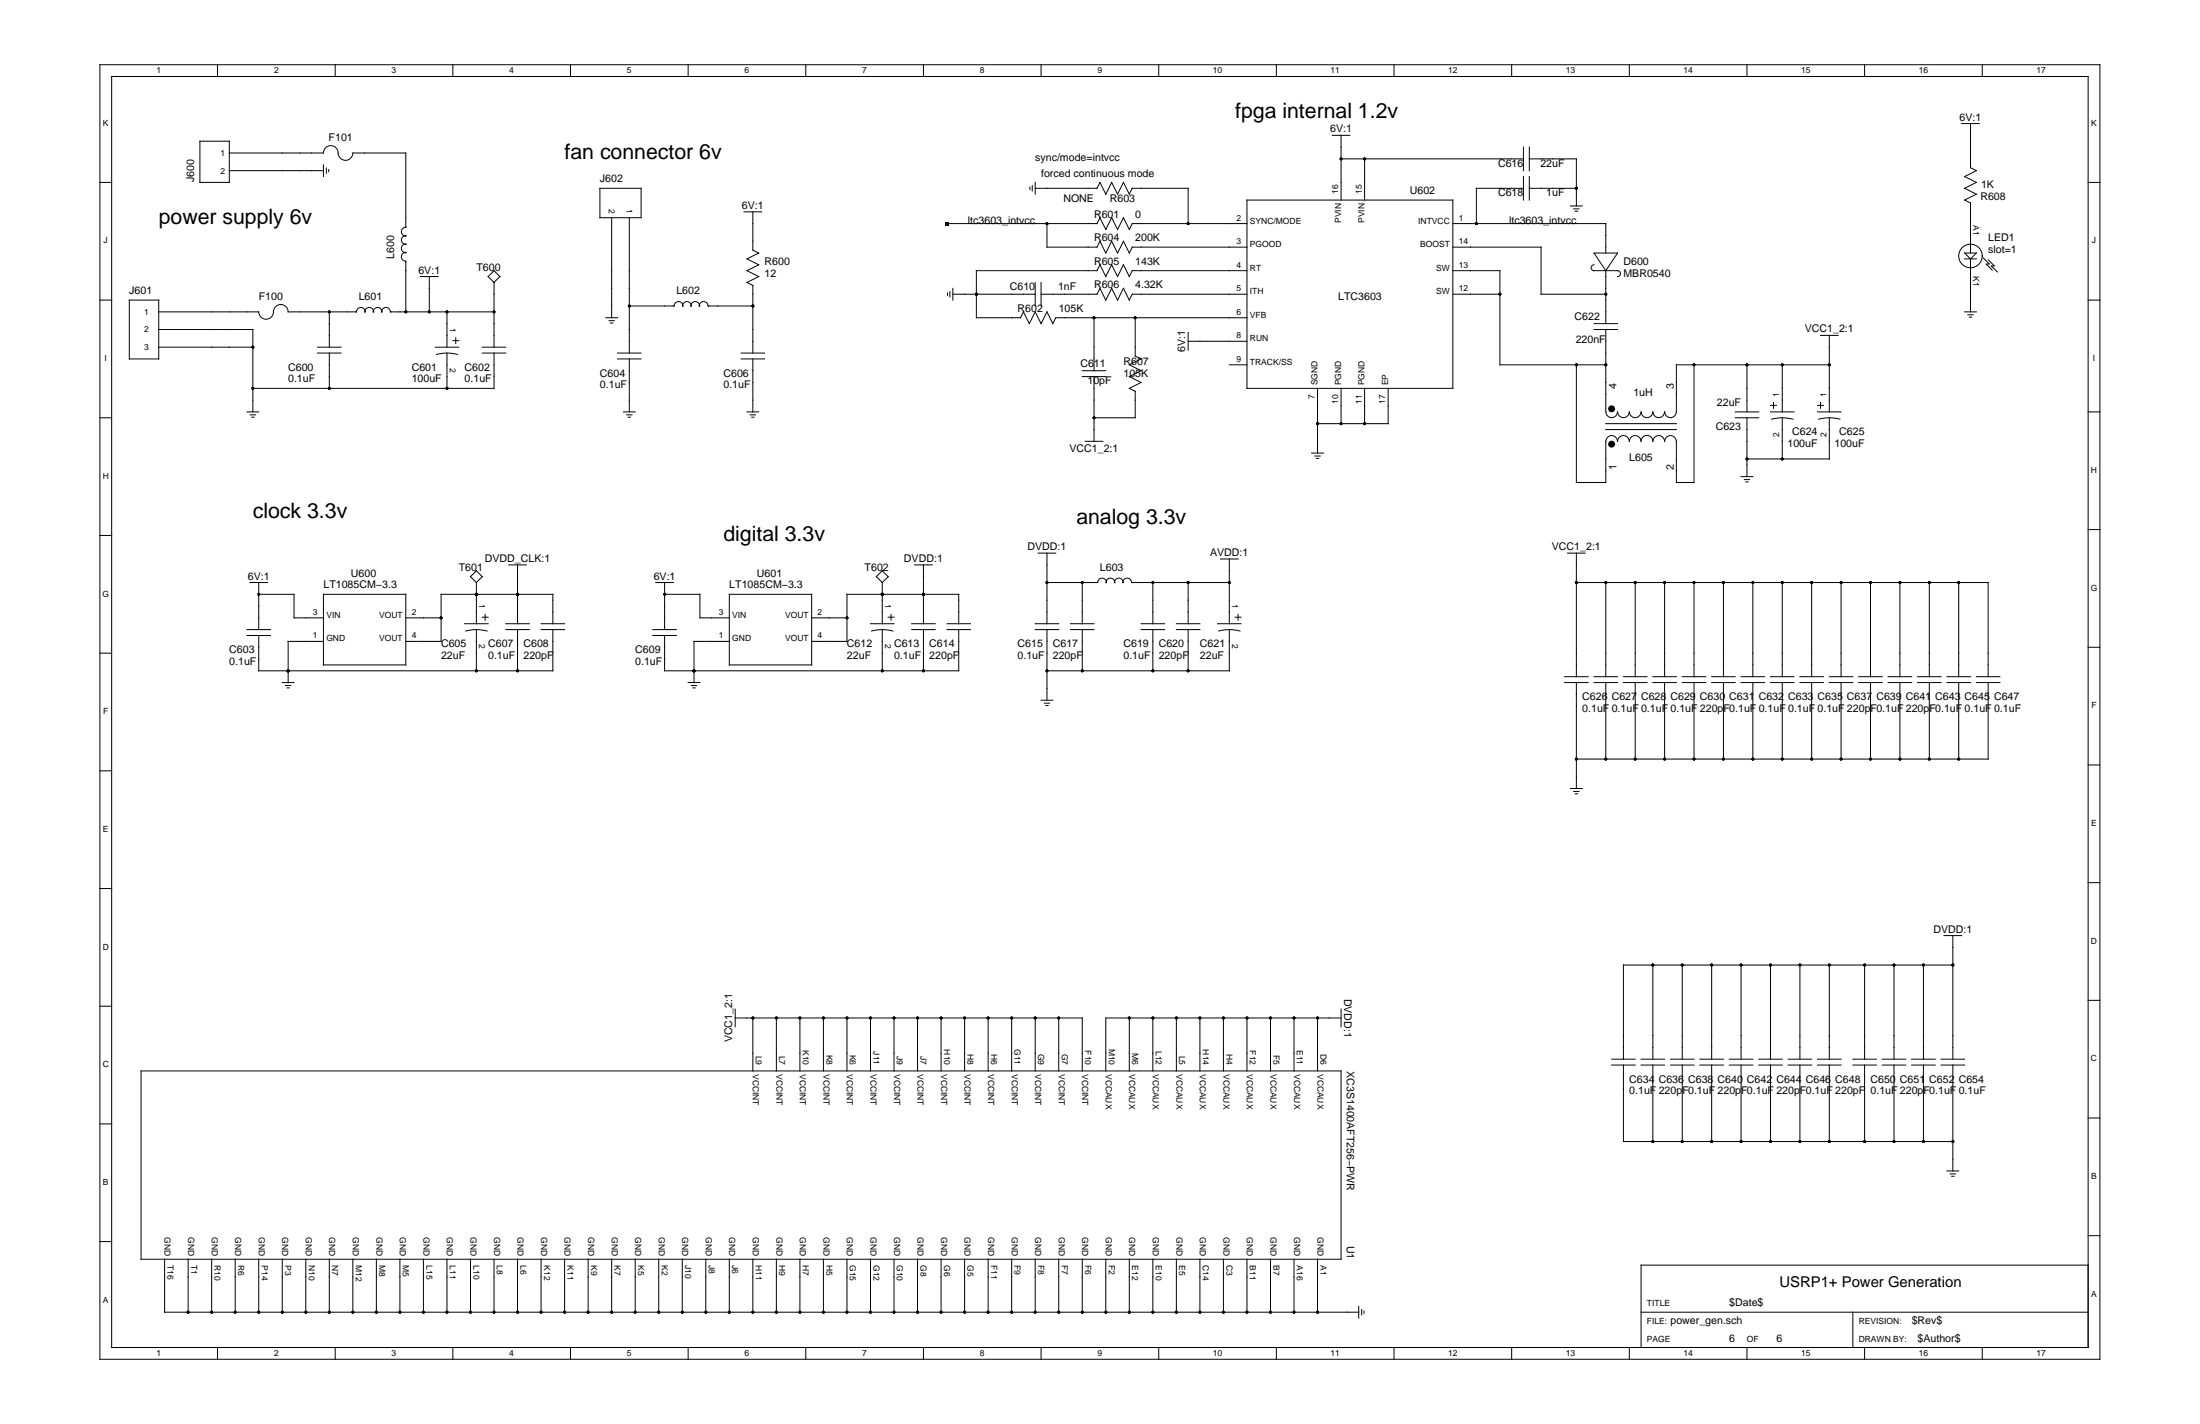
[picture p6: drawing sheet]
<svg xmlns="http://www.w3.org/2000/svg" width="432mm" height="279mm" viewBox="0 0 432 279" stroke-linecap="round" stroke-linejoin="round" font-family="sans-serif">
<g fill="none" stroke="#000" stroke-width=".2">
<path d="M19.6 12.7h392.6v254h-392.6zM21.9 15h387.9v249.4h-387.9zM42.7 12.7v2.3M65.8 12.7v2.3M88.9 12.7v2.3M112 12.7v2.3M135.1 12.7v2.3M158.2 12.7v2.3M181.2 12.7v2.3M204.3 12.7v2.3M227.4 12.7v2.3M250.5 12.7v2.3"/>
<path d="M273.6 12.7v2.3M296.7 12.7v2.3M319.8 12.7v2.3M342.9 12.7v2.3M366 12.7v2.3M389.1 12.7v2.3M19.6 35.8h2.3M39.2 27.7h5.8v8.1h-5.8zM45 30h18.5a1.44 1.44 0 0 1 1.4-1.4 1.44 1.44 0 0 1 1.5 1.4 1.44 1.44 0 0 0 1.4 1.5 1.44 1.44 0 0 0 1.5-1.5h10.3v14.6a.85 .85 0 0 0-.8 .9 .85 .85 0 0 0 .9 .8 .82 .82 0 0 0-.9 .8 .82 .82 0 0 0 .9 .8 .82 .82 0 0 0-.9 .8 .82 .82 0 0 0 .9 .9 .85 .85 0 0 0-.9 .8 .85 .85 0 0 0 .8 .8v10M45 33.5h18.5M63.5 32.3v2.3M64.1 33v1"/>
<path d="M64.5 33.3v.4M117.7 36.9h8.1v5.8h-8.1zM202.1 36.7v.5M202.6 36.4v1.1M203.2 36.9h12.1l.6-1.1 1.1 2.3 1.2-2.3 1.1 2.3 1.2-2.3 1.1 2.3 .6-1.2h11v7M203.2 35.8v2.3M244.7 39.3h40.5v36.9h-40.5zM261.5 26.6h3.4M263.2 26.6v12.7M263.2 31.2h35.8M267.8 31.2v8.1M299 28.9v4.6"/>
<path d="M299 34.6v4.7M299 36.9h-9.2v7M300.2 31.2h9.2v9.2M300.2 28.9v4.6M300.2 34.6v4.7M300.2 36.9h9.2M385 24.2h3.5M386.8 24.2v8.7l1.1 .6-2.3 1.1 2.3 1.2-2.3 1.1 2.3 1.2-2.3 1.2 1.2 .5M386.8 39.8v9.8M409.8 35.8h2.4M19.6 58.9h2.3M25.4 58.9h5.8v11.5h-5.8z"/>
<path d="M82.5 54.3h3.5M84.3 54.3v6.9M95.8 54.3l1.2-1.2 1.1 1.2-1.1 1.1zM97 55.4v12.7M120.1 42.7v19.6M123.5 42.7v26.6M146 41.6h3.5M147.8 41.6v7.5l1.1 .6-2.3 1.1 2.3 1.2-2.3 1.1 2.3 1.2-2.3 1.1 1.2 .6v13.3M185.9 43.9h29.4l.6-1.2 1.1 2.3 1.2-2.3 1.1 2.3 1.2-2.3 1.2 2.3 .5-1.1h22.5M186 57.5v.5M186.4 57.2v1M187 57.7h16.2"/>
<path d="M187 56.6v2.3M203.2 55.4v4.6M204.3 55.4v4.6M204.3 57.7h11l.6-1.1 1.1 2.3 1.2-2.3 1.1 2.3 1.2-2.3 1.2 2.3 .5-1.2h22.5M205.5 43.9v4.6h9.8l.6-1.2 1.1 2.3 1.2-2.3 1.1 2.3 1.2-2.3 1.2 2.3 .5-1.1h22.5M244.7 53.1h-22.5l-.5 1.2-1.2-2.3-1.2 2.3-1.1-2.3-1.2 2.3-1.1-2.3-.6 1.1h-23.7v9.2h8.7l.6-1.1 1.1 2.3 1.2-2.3 1.1 2.3 1.2-2.3 1.1 2.3 .6-1.2h37.5M285.2 43.9h30v5.7M285.2 48.5h17.3v9.2h12.7M285.2 53.1h9.2v18.5h20.8M285.2 57.7h9.2M308.2 40.4h2.4M308.9 41h1"/>
<path d="M309.2 41.4h.4M312.9 52a.58 .58 0 0 0-.6 .5 .58 .58 0 0 0 .6 .6h4.6a.58 .58 0 0 1 .6 .6 .58 .58 0 0 1-.6 .6M312.9 49.6h4.6l-2.3 3.5zM315.2 53.1v10.4M385.6 49.6h2.3l-1.1 1.2zM385.6 50.8h2.3M386.8 50.8v10.4M389.3 50.6l1.1 1.2h-.5l1.1 1.2M390.3 51l1.1 1.2h-.5l1.1 1.2M409.8 58.9h2.4M31.2 61.2h19.6a1.44 1.44 0 0 0 1.4 1.4 1.44 1.44 0 0 0 1.5-1.4 1.44 1.44 0 0 1 1.4-1.5 1.44 1.44 0 0 1 1.5 1.5h13.4a.84 .84 0 0 1 .8-.9 .84 .84 0 0 1 .9 .9 .82 .82 0 0 1 .8-.9 .82 .82 0 0 1 .8 .9 .82 .82 0 0 1 .8-.9 .82 .82 0 0 1 .8 .9 .84 .84 0 0 1 .9-.9 .84 .84 0 0 1 .8 .9h20.4M31.2 64.7h18.4v16.1"/>
<path d="M31.2 68.1h18.4M62.3 68.1h4.6M62.3 69.3h4.6M64.6 61.2v6.9M64.6 69.3v6.9M85.4 68.1h4.6M85.6 69.5a8.1 8.1 0 0 1 4.2 0M87.7 61.2v6.9M87.7 69.3v6.9M88.9 66.8h1.1M89.4 66.3v1.1M94.7 68.1h4.6"/>
<path d="M94.7 69.3h4.6M97 69.3v6.9h-47.4M118.9 62.3h2.3M119.5 62.9h1.1M119.8 63.4h.5M121.2 70.4h4.6M121.2 69.3h4.6M123.5 60h8.8a.84 .84 0 0 1 .9-.8 .84 .84 0 0 1 .8 .9 .82 .82 0 0 1 .8-.9 .82 .82 0 0 1 .8 .9 .82 .82 0 0 1 .9-.9 .82 .82 0 0 1 .8 .9 .84 .84 0 0 1 .8-.9 .84 .84 0 0 1 .9 .8h8.8M123.5 70.4v10.4M145.5 70.4h4.6M145.5 69.3h4.6M147.8 70.4v10.4"/>
<path d="M212.4 72.7h4.6M212.4 73.9h4.6M214.7 62.3v10.4M214.7 73.9v12.7M222.8 62.3v7.6l1.2 .5M224 70.4l-2.3 1.2 2.3 1.1-2.3 1.2 2.3 1.1-2.3 1.2 1.1 .6v5.2h-8.1M233.2 65.2v3.5M233.2 67h11.5M241.3 71.6h3.4M258.6 76.2v12.7M263.2 76.2v6.9M267.8 76.2v6.9"/>
<path d="M272.5 76.2v6.9h-13.9M309.4 71.6v23.1h5.8v-8.1M312.9 64.7h4.6M312.9 63.5h4.6M315.2 64.7v16.1M332.5 71.6v23.1h-3.5v-8.1a1.13 1.13 0 0 0-1.1-1.1 1.13 1.13 0 0 0-1.2 1.1M342.9 71.6v9.2M347.5 79.5h1.2M348.1 79v1.1M349.8 71.6v9.2M356.7 79.5h1.2M357.3 65.8h3.5"/>
<path d="M357.3 79v1.1M359 71.6h-30v9.2a1.13 1.13 0 0 1-1.1 1.1 1.13 1.13 0 0 1-1.2-1.1M359 65.8v15M385.6 61.2h2.3M386.2 61.8h1.1M386.5 62.2h.5M19.6 82h2.3M48.5 80.8h2.3M49.1 81.4h1M49.4 81.9h.5M122.4 80.8h2.3M123 81.4h1"/>
<path d="M123.3 81.9h.4M146.6 80.8h2.3M147.2 81.4h1.1M147.5 81.9h.5M213 86.6h3.5M257.4 88.9h2.4M258.1 89.5h1M258.4 89.9h.4M315.2 83.1h13.8M315.2 84.3h13.8M315.2 86.6a1.13 1.13 0 0 1 1.1-1.1 1.13 1.13 0 0 1 1.2 1.1M315.2 80.8a1.13 1.13 0 0 0 1.1 1.1 1.13 1.13 0 0 0 1.2-1.1"/>
<path d="M317.5 86.6a1.13 1.13 0 0 1 1.1-1.1 1.13 1.13 0 0 1 1.2 1.1M317.5 80.8a1.13 1.13 0 0 0 1.1 1.1 1.13 1.13 0 0 0 1.2-1.1M319.8 86.6a1.13 1.13 0 0 1 1.1-1.1 1.13 1.13 0 0 1 1.2 1.1 1.17 1.17 0 0 1 1.1-1.2 1.17 1.17 0 0 1 1.2 1.2M319.8 80.8a1.13 1.13 0 0 0 1.1 1.1 1.13 1.13 0 0 0 1.2-1.1M322.1 80.8a1.13 1.13 0 0 0 1.2 1.1 1.13 1.13 0 0 0 1.1-1.1M324.4 86.6a1.13 1.13 0 0 1 1.2-1.1 1.13 1.13 0 0 1 1.1 1.1M324.4 80.8a1.13 1.13 0 0 0 1.2 1.1 1.13 1.13 0 0 0 1.1-1.1M340.6 80.8h4.6M340.6 82h4.6M341.7 93.5h2.3M342.4 94.1h1M342.7 94.6h.4"/>
<path d="M342.9 82v11.5M347.5 80.8h4.6M347.7 82.2a8.1 8.1 0 0 1 4.2 0M349.8 82v8.1M356.7 80.8h4.7M357 82.2a8.1 8.1 0 0 1 4.1 0M359 82v8.1h-16.1M409.8 80.8h2.4M19.6 105.1h2.3M49 114.3h3.5M50.8 116.6h6.9v4.6h5.8M50.8 114.3v9.2"/>
<path d="M63.5 116.6h16.1v13.9h-16.1zM93.5 114.3v8.1M93.5 112l1.2 1.1-1.2 1.2-1.2-1.2zM99.8 110.8h3.5M101.6 110.8v11.6M128.7 114.3h3.5M130.4 116.6h7v4.6h5.7M130.4 114.3v9.2M143.1 116.6h16.2v13.9h-16.2zM173.2 114.3v8.1M173.2 112l1.1 1.1-1.1 1.2-1.2-1.2zM179.5 110.8h3.5"/>
<path d="M181.2 110.8v11.6M203.8 108.5h3.4M205.5 114.3h9.9a.84 .84 0 0 1 .9-.9 .84 .84 0 0 1 .8 .9 .82 .82 0 0 1 .8-.9 .82 .82 0 0 1 .9 .9 .82 .82 0 0 1 .8-.9 .82 .82 0 0 1 .8 .9 .84 .84 0 0 1 .8-.9 .84 .84 0 0 1 .9 .9h19.2M205.5 108.5v13.9M212.4 114.3v8.1M226.3 114.3v8.1M233.2 114.3v8.1M239.5 109.7h3.5M241.3 109.7v12.7M307.7 108.5h3.4M309.4 114.3h80.8v18.5M309.4 108.5v24.3"/>
<path d="M315.2 114.3v18.5M320.9 114.3v18.5M326.7 114.3v18.5M332.5 114.3v18.5M338.3 114.3v18.5M344 114.3v18.5M349.8 114.3v18.5M355.6 114.3v18.5M361.4 114.3v18.5M367.1 114.3v18.5M372.9 114.3v18.5M378.7 114.3v18.5"/>
<path d="M384.4 114.3v18.5M409.8 103.9h2.4M19.6 128.2h2.3M48.5 123.5h4.6M48.5 124.7h4.6M55.4 133.9h2.3M56 134.5h1.1M56.3 135h.5M63.5 125.8h-6.9v8.1M79.6 121.2h7M91.2 122.4h4.6M91.4 123.8a8.1 8.1 0 0 1 4.2 0"/>
<path d="M93.5 123.5v8.1M94.7 121.1h1.1M95.2 120.5v1.2M99.3 122.4h4.6M99.3 123.5h4.6M101.6 123.5v8.1M106.2 122.4h4.6M106.2 123.5h4.6M108.5 123.5v8.1h-57.7v-6.9M108.5 122.4v-5.8h-21.9v9.2h-7M128.1 123.5h4.7M128.1 124.7h4.7"/>
<path d="M135.1 133.9h2.3M135.7 134.5h1M136 135h.4M143.1 125.8h-6.9v8.1M159.3 121.2h6.9M170.9 122.4h4.6M171.1 123.8a8.1 8.1 0 0 1 4.2 0M173.2 123.5v8.1M174.3 121.1h1.2M174.9 120.5v1.2M178.9 122.4h4.7M178.9 123.5h4.7"/>
<path d="M181.2 123.5v8.1M185.9 122.4h4.6M185.9 123.5h4.6M188.2 123.5v8.1h-57.8v-6.9M188.2 122.4v-5.8h-22v9.2h-6.9M203.2 122.4h4.6M203.2 123.5h4.6M204.3 137.4h2.3M205 138h1M205.3 138.4h.4M205.5 123.5v13.9M210.1 122.4h4.6"/>
<path d="M210.1 123.5h4.6M212.4 123.5v8.1M224 122.4h4.6M224 123.5h4.6M226.3 123.5v8.1M230.9 122.4h4.6M230.9 123.5h4.6M233.2 123.5v8.1M239 122.4h4.6M239.2 123.8a8.1 8.1 0 0 1 4.2 0M241.3 123.5v8.1h-35.8M242.4 121.1h1.2"/>
<path d="M243 120.5v1.2M307.1 133.9h4.6M307.1 132.8h4.6M309.4 133.9v20.8M312.9 133.9h4.6M312.9 132.8h4.6M315.2 133.9v15M318.6 133.9h4.7M318.6 132.8h4.7M320.9 133.9v15M324.4 133.9h4.6M324.4 132.8h4.6"/>
<path d="M326.7 133.9v15M330.2 133.9h4.6M330.2 132.8h4.6M332.5 133.9v15M336 133.9h4.6M336 132.8h4.6M338.3 133.9v15M341.7 133.9h4.6M341.7 132.8h4.6M344 133.9v15M347.5 133.9h4.6M347.5 132.8h4.6"/>
<path d="M349.8 133.9v15M353.3 133.9h4.6M353.3 132.8h4.6M355.6 133.9v15M359 133.9h4.7M359 132.8h4.7M361.4 133.9v15M364.8 133.9h4.6M364.8 132.8h4.6M367.1 133.9v15M370.6 133.9h4.6M370.6 132.8h4.6"/>
<path d="M372.9 133.9v15M376.4 133.9h4.6M376.4 132.8h4.6M378.7 133.9v15M382.1 133.9h4.7M382.1 132.8h4.7M384.4 133.9v15M387.9 133.9h4.6M387.9 132.8h4.6M390.2 133.9v15h-80.8M409.8 127h2.4M19.6 151.2h2.3"/>
<path d="M308.2 154.7h2.4M308.9 155.3h1M309.2 155.7h.4M409.8 150.1h2.4M19.6 174.3h2.3M409.8 173.2h2.4M19.6 197.4h2.3M144.3 199.7h68.1v10.4M144.3 198v3.5M147.8 199.7v10.4M152.4 199.7v10.4M157 199.7v10.4"/>
<path d="M161.6 199.7v10.4M166.2 199.7v10.4M170.9 199.7v10.4M175.5 199.7v10.4M180.1 199.7v10.4M184.7 199.7v10.4M189.3 199.7v10.4M193.9 199.7v10.4M198.6 199.7v10.4M203.2 199.7v10.4M207.8 199.7v10.4M221.7 199.7v10.4"/>
<path d="M226.3 199.7v10.4M230.9 199.7v10.4M235.5 199.7v10.4M240.1 199.7v10.4M244.7 199.7v10.4M249.4 199.7v10.4M254 199.7v10.4M258.6 199.7v10.4M263.2 198v3.5M263.2 199.7h-46.2v10.4M324.4 189.3v18.5M330.2 189.3v18.5"/>
<path d="M336 189.3v18.5M341.7 189.3v18.5M347.5 189.3v18.5M353.3 189.3v18.5M359 189.3v18.5M366 189.3v18.5M371.7 189.3v18.5M377.5 189.3v18.5M381.6 183.6h3.4M383.3 183.6v24.2M383.3 189.3h-64.7v18.5M409.8 196.3h2.4"/>
<path d="M27.7 210.1h235.5v37h-235.5zM316.3 207.8h4.6M316.3 209h4.6M318.6 209v15h64.7M322.1 207.8h4.6M322.1 209h4.6M324.4 209v15M327.9 207.8h4.6M327.9 209h4.6M330.2 209v15M333.6 207.8h4.7M333.6 209h4.7"/>
<path d="M336 209v15M339.4 207.8h4.6M339.4 209h4.6M341.7 209v15M345.2 207.8h4.6M345.2 209h4.6M347.5 209v15M351 207.8h4.6M351 209h4.6M353.3 209v15M356.7 207.8h4.7M356.7 209h4.7"/>
<path d="M359 209v15M363.7 207.8h4.6M363.7 209h4.6M366 209v15M369.4 207.8h4.7M369.4 209h4.7M371.7 209v15M375.2 207.8h4.6M375.2 209h4.6M377.5 209v15M381 207.8h4.6M381 209h4.6"/>
<path d="M383.3 209v20.8M409.8 219.4h2.4M19.6 220.5h2.3M382.1 229.8h2.3M382.8 230.3h1M383.1 230.8h.4M19.6 243.6h2.3M32.3 247.1v10.4h234.4M36.9 247.1v10.4M41.5 247.1v10.4M46.2 247.1v10.4M50.8 247.1v10.4"/>
<path d="M55.4 247.1v10.4M60 247.1v10.4M64.6 247.1v10.4M69.3 247.1v10.4M73.9 247.1v10.4M78.5 247.1v10.4M83.1 247.1v10.4M87.7 247.1v10.4M92.3 247.1v10.4M97 247.1v10.4M101.6 247.1v10.4M106.2 247.1v10.4"/>
<path d="M110.8 247.1v10.4M115.4 247.1v10.4M120.1 247.1v10.4M124.7 247.1v10.4M129.3 247.1v10.4M133.9 247.1v10.4M138.5 247.1v10.4M143.1 247.1v10.4M147.8 247.1v10.4M152.4 247.1v10.4M157 247.1v10.4M161.6 247.1v10.4"/>
<path d="M166.2 247.1v10.4M170.9 247.1v10.4M175.5 247.1v10.4M180.1 247.1v10.4M184.7 247.1v10.4M189.3 247.1v10.4M193.9 247.1v10.4M198.6 247.1v10.4M203.2 247.1v10.4M207.8 247.1v10.4M212.4 247.1v10.4M217 247.1v10.4"/>
<path d="M221.7 247.1v10.4M226.3 247.1v10.4M230.9 247.1v10.4M235.5 247.1v10.4M240.1 247.1v10.4M244.7 247.1v10.4M249.4 247.1v10.4M254 247.1v10.4M258.6 247.1v10.4M266.7 256.3v2.3M267.3 256.9v1.1M267.7 257.2v.5"/>
<path d="M322.1 257.5h87.7M363.7 257.5v6.9M409.8 248.2h-87.7v16.2M409.8 242.5h2.4M42.7 264.4v2.3M65.8 264.4v2.3M88.9 264.4v2.3M112 264.4v2.3M135.1 264.4v2.3M158.2 264.4v2.3M181.2 264.4v2.3M204.3 264.4v2.3"/>
<path d="M227.4 264.4v2.3M250.5 264.4v2.3M273.6 264.4v2.3M296.7 264.4v2.3M319.8 264.4v2.3M342.9 264.4v2.3M366 264.4v2.3M389.1 264.4v2.3"/>
<circle cx="386.8" cy="50.2" r="2.31"/>
<circle cx="316.3" cy="87.1" r=".58"/>
<circle cx="316.3" cy="80.2" r=".58"/>
</g>
<g fill="#000">
<path d="M185.5 43.5h.7v.7h-.7z"/>
<circle cx="263.2" cy="31.2" r=".29"/>
<circle cx="267.8" cy="31.2" r=".29"/>
<circle cx="309.4" cy="36.9" r=".29"/>
<circle cx="191.6" cy="57.7" r=".29"/>
<circle cx="205.5" cy="43.9" r=".29"/>
<circle cx="233.2" cy="43.9" r=".29"/>
<circle cx="289.8" cy="43.9" r=".29"/>
<circle cx="294.4" cy="57.7" r=".29"/>
<circle cx="315.2" cy="57.7" r=".29"/>
<circle cx="49.6" cy="68.1" r=".29"/>
<circle cx="49.6" cy="76.2" r=".29"/>
<circle cx="64.6" cy="76.2" r=".29"/>
<circle cx="64.6" cy="61.2" r=".29"/>
<circle cx="79.6" cy="61.2" r=".29"/>
<circle cx="84.3" cy="61.2" r=".29"/>
<circle cx="87.7" cy="76.2" r=".29"/>
<circle cx="87.7" cy="61.2" r=".29"/>
<circle cx="97" cy="61.2" r=".29"/>
<circle cx="123.5" cy="60" r=".29"/>
<circle cx="147.8" cy="60" r=".29"/>
<circle cx="214.7" cy="62.3" r=".29"/>
<circle cx="222.8" cy="62.3" r=".29"/>
<circle cx="309.4" cy="71.6" r=".29"/>
<circle cx="315.2" cy="71.6" r=".29"/>
<circle cx="332.5" cy="71.6" r=".29"/>
<circle cx="342.9" cy="71.6" r=".29"/>
<circle cx="349.8" cy="71.6" r=".29"/>
<circle cx="359" cy="71.6" r=".29"/>
<circle cx="214.7" cy="82" r=".29"/>
<circle cx="258.6" cy="83.1" r=".29"/>
<circle cx="263.2" cy="83.1" r=".29"/>
<circle cx="267.8" cy="83.1" r=".29"/>
<circle cx="316.3" cy="87.1" r=".58"/>
<circle cx="316.3" cy="80.2" r=".58"/>
<circle cx="342.9" cy="90.1" r=".29"/>
<circle cx="349.8" cy="90.1" r=".29"/>
<circle cx="50.8" cy="116.6" r=".29"/>
<circle cx="93.5" cy="116.6" r=".29"/>
<circle cx="101.6" cy="116.6" r=".29"/>
<circle cx="130.4" cy="116.6" r=".29"/>
<circle cx="173.2" cy="116.6" r=".29"/>
<circle cx="181.2" cy="116.6" r=".29"/>
<circle cx="205.5" cy="114.3" r=".29"/>
<circle cx="212.4" cy="114.3" r=".29"/>
<circle cx="226.3" cy="114.3" r=".29"/>
<circle cx="233.2" cy="114.3" r=".29"/>
<circle cx="241.3" cy="114.3" r=".29"/>
<circle cx="309.4" cy="114.3" r=".29"/>
<circle cx="315.2" cy="114.3" r=".29"/>
<circle cx="320.9" cy="114.3" r=".29"/>
<circle cx="326.7" cy="114.3" r=".29"/>
<circle cx="332.5" cy="114.3" r=".29"/>
<circle cx="338.3" cy="114.3" r=".29"/>
<circle cx="344" cy="114.3" r=".29"/>
<circle cx="349.8" cy="114.3" r=".29"/>
<circle cx="355.6" cy="114.3" r=".29"/>
<circle cx="361.4" cy="114.3" r=".29"/>
<circle cx="367.1" cy="114.3" r=".29"/>
<circle cx="372.9" cy="114.3" r=".29"/>
<circle cx="378.7" cy="114.3" r=".29"/>
<circle cx="384.4" cy="114.3" r=".29"/>
<circle cx="56.6" cy="131.6" r=".29"/>
<circle cx="86.6" cy="121.2" r=".29"/>
<circle cx="93.5" cy="131.6" r=".29"/>
<circle cx="101.6" cy="131.6" r=".29"/>
<circle cx="136.2" cy="131.6" r=".29"/>
<circle cx="166.2" cy="121.2" r=".29"/>
<circle cx="173.2" cy="131.6" r=".29"/>
<circle cx="181.2" cy="131.6" r=".29"/>
<circle cx="205.5" cy="131.6" r=".29"/>
<circle cx="212.4" cy="131.6" r=".29"/>
<circle cx="226.3" cy="131.6" r=".29"/>
<circle cx="233.2" cy="131.6" r=".29"/>
<circle cx="309.4" cy="148.9" r=".29"/>
<circle cx="315.2" cy="148.9" r=".29"/>
<circle cx="320.9" cy="148.9" r=".29"/>
<circle cx="326.7" cy="148.9" r=".29"/>
<circle cx="332.5" cy="148.9" r=".29"/>
<circle cx="338.3" cy="148.9" r=".29"/>
<circle cx="344" cy="148.9" r=".29"/>
<circle cx="349.8" cy="148.9" r=".29"/>
<circle cx="355.6" cy="148.9" r=".29"/>
<circle cx="361.4" cy="148.9" r=".29"/>
<circle cx="367.1" cy="148.9" r=".29"/>
<circle cx="372.9" cy="148.9" r=".29"/>
<circle cx="378.7" cy="148.9" r=".29"/>
<circle cx="384.4" cy="148.9" r=".29"/>
<circle cx="147.8" cy="199.7" r=".29"/>
<circle cx="152.4" cy="199.7" r=".29"/>
<circle cx="157" cy="199.7" r=".29"/>
<circle cx="161.6" cy="199.7" r=".29"/>
<circle cx="166.2" cy="199.7" r=".29"/>
<circle cx="170.9" cy="199.7" r=".29"/>
<circle cx="175.5" cy="199.7" r=".29"/>
<circle cx="180.1" cy="199.7" r=".29"/>
<circle cx="184.7" cy="199.7" r=".29"/>
<circle cx="189.3" cy="199.7" r=".29"/>
<circle cx="193.9" cy="199.7" r=".29"/>
<circle cx="198.6" cy="199.7" r=".29"/>
<circle cx="203.2" cy="199.7" r=".29"/>
<circle cx="207.8" cy="199.7" r=".29"/>
<circle cx="221.7" cy="199.7" r=".29"/>
<circle cx="226.3" cy="199.7" r=".29"/>
<circle cx="230.9" cy="199.7" r=".29"/>
<circle cx="235.5" cy="199.7" r=".29"/>
<circle cx="240.1" cy="199.7" r=".29"/>
<circle cx="244.7" cy="199.7" r=".29"/>
<circle cx="249.4" cy="199.7" r=".29"/>
<circle cx="254" cy="199.7" r=".29"/>
<circle cx="258.6" cy="199.7" r=".29"/>
<circle cx="324.4" cy="189.3" r=".29"/>
<circle cx="330.2" cy="189.3" r=".29"/>
<circle cx="336" cy="189.3" r=".29"/>
<circle cx="341.7" cy="189.3" r=".29"/>
<circle cx="347.5" cy="189.3" r=".29"/>
<circle cx="353.3" cy="189.3" r=".29"/>
<circle cx="359" cy="189.3" r=".29"/>
<circle cx="366" cy="189.3" r=".29"/>
<circle cx="371.7" cy="189.3" r=".29"/>
<circle cx="377.5" cy="189.3" r=".29"/>
<circle cx="383.3" cy="189.3" r=".29"/>
<circle cx="324.4" cy="224" r=".29"/>
<circle cx="330.2" cy="224" r=".29"/>
<circle cx="336" cy="224" r=".29"/>
<circle cx="341.7" cy="224" r=".29"/>
<circle cx="347.5" cy="224" r=".29"/>
<circle cx="353.3" cy="224" r=".29"/>
<circle cx="359" cy="224" r=".29"/>
<circle cx="366" cy="224" r=".29"/>
<circle cx="371.7" cy="224" r=".29"/>
<circle cx="377.5" cy="224" r=".29"/>
<circle cx="383.3" cy="224" r=".29"/>
<circle cx="36.9" cy="257.5" r=".29"/>
<circle cx="41.5" cy="257.5" r=".29"/>
<circle cx="46.2" cy="257.5" r=".29"/>
<circle cx="50.8" cy="257.5" r=".29"/>
<circle cx="55.4" cy="257.5" r=".29"/>
<circle cx="60" cy="257.5" r=".29"/>
<circle cx="64.6" cy="257.5" r=".29"/>
<circle cx="69.3" cy="257.5" r=".29"/>
<circle cx="73.9" cy="257.5" r=".29"/>
<circle cx="78.5" cy="257.5" r=".29"/>
<circle cx="83.1" cy="257.5" r=".29"/>
<circle cx="87.7" cy="257.5" r=".29"/>
<circle cx="92.3" cy="257.5" r=".29"/>
<circle cx="97" cy="257.5" r=".29"/>
<circle cx="101.6" cy="257.5" r=".29"/>
<circle cx="106.2" cy="257.5" r=".29"/>
<circle cx="110.8" cy="257.5" r=".29"/>
<circle cx="115.4" cy="257.5" r=".29"/>
<circle cx="120.1" cy="257.5" r=".29"/>
<circle cx="124.7" cy="257.5" r=".29"/>
<circle cx="129.3" cy="257.5" r=".29"/>
<circle cx="133.9" cy="257.5" r=".29"/>
<circle cx="138.5" cy="257.5" r=".29"/>
<circle cx="143.1" cy="257.5" r=".29"/>
<circle cx="147.8" cy="257.5" r=".29"/>
<circle cx="152.4" cy="257.5" r=".29"/>
<circle cx="157" cy="257.5" r=".29"/>
<circle cx="161.6" cy="257.5" r=".29"/>
<circle cx="166.2" cy="257.5" r=".29"/>
<circle cx="170.9" cy="257.5" r=".29"/>
<circle cx="175.5" cy="257.5" r=".29"/>
<circle cx="180.1" cy="257.5" r=".29"/>
<circle cx="184.7" cy="257.5" r=".29"/>
<circle cx="189.3" cy="257.5" r=".29"/>
<circle cx="193.9" cy="257.5" r=".29"/>
<circle cx="198.6" cy="257.5" r=".29"/>
<circle cx="203.2" cy="257.5" r=".29"/>
<circle cx="207.8" cy="257.5" r=".29"/>
<circle cx="212.4" cy="257.5" r=".29"/>
<circle cx="217" cy="257.5" r=".29"/>
<circle cx="221.7" cy="257.5" r=".29"/>
<circle cx="226.3" cy="257.5" r=".29"/>
<circle cx="230.9" cy="257.5" r=".29"/>
<circle cx="235.5" cy="257.5" r=".29"/>
<circle cx="240.1" cy="257.5" r=".29"/>
<circle cx="244.7" cy="257.5" r=".29"/>
<circle cx="249.4" cy="257.5" r=".29"/>
<circle cx="254" cy="257.5" r=".29"/>
<circle cx="258.6" cy="257.5" r=".29"/>
</g>
<g font-size="4.2">
<text x="242.4" y="23.1">fpga internal 1.2v</text>
<text x="110.8" y="31.2">fan connector 6v</text>
<text x="31.2" y="43.9">power supply 6v</text>
<text x="49.6" y="101.6">clock 3.3v</text>
<text x="142" y="106.2">digital 3.3v</text>
<text x="211.3" y="102.8">analog 3.3v</text>
</g>
<text font-size="2.9" x="349.2" y="252.5">USRP1+ Power Generation</text>
<g font-size="2.1">
<text x="384.6" y="23.7">6V:1</text>
<text x="64.5" y="27.7">F101</text>
<text x="261.1" y="26">6V:1</text>
<text x="38.1" y="35.8" transform="rotate(-90 38.1 35.8)">J600</text>
<text x="117.7" y="35.8">J602</text>
<text x="203.2" y="31.6">sync/mode=intvcc</text>
<text x="204.3" y="34.6">forced continuous mode</text>
<text x="294" y="32.7">C616</text>
<text x="302.3" y="32.7">22uF</text>
<text x="145.6" y="41">6V:1</text>
<text x="208.7" y="39.6">NONE</text>
<text x="217.8" y="39.6">R603</text>
<text x="276.7" y="38.1">U602</text>
<text x="294" y="38.5">C618</text>
<text x="303.5" y="38.4">1uF</text>
<text x="388.7" y="39.3">R608</text>
<text x="388.8" y="36.9">1K</text>
<text x="190" y="43.9">ltc3603_intvcc</text>
<text x="214.7" y="42.7">R601</text>
<text x="214.7" y="47.3">R604</text>
<text x="222.8" y="42.7">0</text>
<text x="222.8" y="47.3">200K</text>
<text x="296.2" y="43.9">ltc3603_intvcc</text>
<text x="390.2" y="47.3">LED1</text>
<text x="77.3" y="50.8" transform="rotate(-90 77.3 50.8)">L600</text>
<text x="82.1" y="53.7">6V:1</text>
<text x="93.5" y="53.1">T600</text>
<text x="150.1" y="52">R600</text>
<text x="214.7" y="52">R605</text>
<text x="222.8" y="52">143K</text>
<text x="318.6" y="52">D600</text>
<text x="390.2" y="49.6">slot=1</text>
<text x="25.4" y="57.7">J601</text>
<text x="50.8" y="58.9">F100</text>
<text x="70.4" y="58.9">L601</text>
<text x="132.8" y="57.7">L602</text>
<text x="150.1" y="54.3">12</text>
<text x="198.2" y="56.9">C610</text>
<text x="207.7" y="56.9">1nF</text>
<text x="214.7" y="56.6">R606</text>
<text x="222.8" y="56.6">4.32K</text>
<text x="262.6" y="58.9">LTC3603</text>
<text x="318.6" y="54.3">MBR0540</text>
<text x="199.7" y="61.2">R602</text>
<text x="207.8" y="61.2">105K</text>
<text x="309" y="62.7">C622</text>
<text x="354.2" y="65.2">VCC1_2:1</text>
<text x="212.1" y="71.9">C611</text>
<text x="220.5" y="71.6">R607</text>
<text x="232.6" y="69.1" transform="rotate(-90 232.6 69.1)">6V:1</text>
<text x="309.3" y="67.3">220nF</text>
<text x="56.6" y="72.7">C600</text>
<text x="56.6" y="75">0.1uF</text>
<text x="80.8" y="72.7">C601</text>
<text x="80.8" y="75">100uF</text>
<text x="91.2" y="72.7">C602</text>
<text x="91.2" y="75">0.1uF</text>
<text x="117.7" y="73.9">C604</text>
<text x="117.7" y="76.2">0.1uF</text>
<text x="142" y="73.9">C606</text>
<text x="142" y="76.2">0.1uF</text>
<text x="213.4" y="75.4">10pF</text>
<text x="220.5" y="73.9">105K</text>
<text x="317.3" y="76.3" transform="rotate(-90 317.3 76.3)">4</text>
<text x="320.6" y="77.7">1uH</text>
<text x="328.5" y="76.3" transform="rotate(-90 328.5 76.3)">3</text>
<text x="337" y="79.7">22uF</text>
<text x="209.9" y="88.7">VCC1_2:1</text>
<text x="336.7" y="84.3">C623</text>
<text x="350.8" y="87.7">100uF</text>
<text x="351.8" y="85.4">C624</text>
<text x="360.1" y="87.7">100uF</text>
<text x="361" y="85.4">C625</text>
<text x="317.3" y="92.3" transform="rotate(-90 317.3 92.3)">1</text>
<text x="319.8" y="90.4">L605</text>
<text x="328.5" y="92.3" transform="rotate(-90 328.5 92.3)">2</text>
<text x="201.7" y="108">DVDD:1</text>
<text x="304.6" y="108">VCC1_2:1</text>
<text x="48.6" y="113.7">6V:1</text>
<text x="68.9" y="113.1">U600</text>
<text x="90" y="112">T601</text>
<text x="95.2" y="110.3">DVDD_CLK:1</text>
<text x="128.3" y="113.7">6V:1</text>
<text x="148.6" y="113.1">U601</text>
<text x="169.7" y="112">T602</text>
<text x="177.4" y="110.3">DVDD:1</text>
<text x="215.9" y="112">L603</text>
<text x="237.5" y="109.1">AVDD:1</text>
<text x="63.5" y="115.5">LT1085CM−3.3</text>
<text x="143.1" y="115.5">LT1085CM−3.3</text>
<text x="45" y="128.2">C603</text>
<text x="45" y="130.5">0.1uF</text>
<text x="86.6" y="127">C605</text>
<text x="86.6" y="129.3">22uF</text>
<text x="95.8" y="127">C607</text>
<text x="95.8" y="129.3">0.1uF</text>
<text x="102.7" y="127">C608</text>
<text x="102.7" y="129.3">220pF</text>
<text x="124.7" y="128.2">C609</text>
<text x="124.7" y="130.5">0.1uF</text>
<text x="166.2" y="127">C612</text>
<text x="166.2" y="129.3">22uF</text>
<text x="175.5" y="127">C613</text>
<text x="175.5" y="129.3">0.1uF</text>
<text x="182.4" y="127">C614</text>
<text x="182.4" y="129.3">220pF</text>
<text x="199.7" y="127">C615</text>
<text x="199.7" y="129.3">0.1uF</text>
<text x="206.6" y="127">C617</text>
<text x="206.6" y="129.3">220pF</text>
<text x="220.5" y="127">C619</text>
<text x="220.5" y="129.3">0.1uF</text>
<text x="227.4" y="127">C620</text>
<text x="227.4" y="129.3">220pF</text>
<text x="235.5" y="127">C621</text>
<text x="235.5" y="129.3">22uF</text>
<text x="310.6" y="137.4">C626</text>
<text x="316.3" y="137.4">C627</text>
<text x="322.1" y="137.4">C628</text>
<text x="327.9" y="137.4">C629</text>
<text x="333.6" y="137.4">C630</text>
<text x="339.4" y="137.4">C631</text>
<text x="345.2" y="137.4">C632</text>
<text x="351" y="137.4">C633</text>
<text x="356.7" y="137.4">C635</text>
<text x="362.5" y="137.4">C637</text>
<text x="368.3" y="137.4">C639</text>
<text x="374.1" y="137.4">C641</text>
<text x="379.8" y="137.4">C643</text>
<text x="385.6" y="137.4">C645</text>
<text x="391.4" y="137.4">C647</text>
<text x="310.6" y="139.7">0.1uF 0.1uF 0.1uF 0.1uF 220pF0.1uF 0.1uF 0.1uF 0.1uF 220pF0.1uF 220pF0.1uF 0.1uF 0.1uF</text>
<text x="379.5" y="183">DVDD:1</text>
<text x="263.8" y="195.9" transform="rotate(90 263.8 195.9)">DVDD:1</text>
<text x="143.7" y="204.5" transform="rotate(-90 143.7 204.5)">VCC1_2:1</text>
<text x="264.4" y="210.1" transform="rotate(90 264.4 210.1)">XC3S1400AFT256−PWR</text>
<text x="319.8" y="212.4">C634</text>
<text x="319.8" y="214.7">0.1uF 220pF0.1uF 220pF0.1uF 220pF0.1uF 220pF</text>
<text x="325.6" y="212.4">C636</text>
<text x="331.3" y="212.4">C638</text>
<text x="337.1" y="212.4">C640</text>
<text x="342.9" y="212.4">C642</text>
<text x="348.7" y="212.4">C644</text>
<text x="354.4" y="212.4">C646</text>
<text x="360.2" y="212.4">C648</text>
<text x="367.1" y="212.4">C650</text>
<text x="367.1" y="214.7">0.1uF 220pF0.1uF 0.1uF</text>
<text x="372.9" y="212.4">C651</text>
<text x="378.7" y="212.4">C652</text>
<text x="384.4" y="212.4">C654</text>
<text x="264.4" y="244.4" transform="rotate(90 264.4 244.4)">U1</text>
<text x="339.4" y="256.3">$Date$</text>
<text x="327.9" y="259.8">power_gen.sch</text>
<text x="339.4" y="263.2">6</text>
<text x="348.7" y="263.2">6</text>
<text x="375.2" y="259.8">$Rev$</text>
<text x="376.4" y="263.2">$Author$</text>
</g>
<g font-size="1.7">
<text x="30.7" y="14.3">1</text>
<text x="53.8" y="14.3">2</text>
<text x="76.9" y="14.3">3</text>
<text x="100" y="14.3">4</text>
<text x="123.1" y="14.3">5</text>
<text x="146.1" y="14.3">6</text>
<text x="169.2" y="14.3">7</text>
<text x="192.3" y="14.3">8</text>
<text x="215.4" y="14.3">9</text>
<text x="238" y="14.3">10</text>
<text x="261.1" y="14.3">11</text>
<text x="284.2" y="14.3">12</text>
<text x="307.3" y="14.3">13</text>
<text x="330.4" y="14.3">14</text>
<text x="353.5" y="14.3">15</text>
<text x="376.6" y="14.3">16</text>
<text x="399.7" y="14.3">17</text>
<text x="20.2" y="24.7">K</text>
<text x="410.4" y="24.7">K</text>
<text x="43.3" y="34.1">2</text>
<text x="43.3" y="30.6">1</text>
<text x="119.5" y="41" transform="rotate(90 119.5 41)">2</text>
<text x="122.9" y="41" transform="rotate(90 122.9 41)">1</text>
<text x="262.6" y="38.1" transform="rotate(-90 262.6 38.1)">16</text>
<text x="267.3" y="38.1" transform="rotate(-90 267.3 38.1)">15</text>
<text x="20.3" y="47.8">J</text>
<text x="242.7" y="43.3">2</text>
<text x="242.7" y="47.9">3</text>
<text x="245.3" y="43.9">SYNC/MODE</text>
<text x="263.2" y="43.7" transform="rotate(-90 263.2 43.7)">PVIN</text>
<text x="267.8" y="43.7" transform="rotate(-90 267.8 43.7)">PVIN</text>
<text x="278.4" y="43.9">INTVCC</text>
<text x="286.3" y="43.3">1</text>
<text x="286.3" y="47.9">14</text>
<text x="387.3" y="44.2" transform="rotate(90 387.3 44.2)">A1</text>
<text x="410.6" y="47.8">J</text>
<text x="242.7" y="52.5">4</text>
<text x="245.3" y="48.5">PGOOD</text>
<text x="245.3" y="53.1">RT</text>
<text x="278.7" y="48.5">BOOST</text>
<text x="281.9" y="53.1">SW</text>
<text x="286.3" y="52.5">13</text>
<text x="242.7" y="57.2">5</text>
<text x="245.3" y="57.7">ITH</text>
<text x="281.9" y="57.7">SW</text>
<text x="286.3" y="57.2">12</text>
<text x="387.3" y="54.2" transform="rotate(90 387.3 54.2)">K1</text>
<text x="28.3" y="65.2">2</text>
<text x="28.3" y="61.8">1</text>
<text x="88.3" y="64.3" transform="rotate(90 88.3 64.3)">1</text>
<text x="242.7" y="61.8">6</text>
<text x="245.3" y="62.3">VFB</text>
<text x="20.5" y="70.9">I</text>
<text x="28.3" y="68.7">3</text>
<text x="242.7" y="66.4">8</text>
<text x="242.7" y="71">9</text>
<text x="245.3" y="67">RUN</text>
<text x="245.3" y="71.6">TRACK/SS</text>
<text x="410.8" y="70.9">I</text>
<text x="88.3" y="72.2" transform="rotate(90 88.3 72.2)">2</text>
<text x="258.6" y="75.6" transform="rotate(-90 258.6 75.6)">SGND</text>
<text x="263.2" y="75.6" transform="rotate(-90 263.2 75.6)">PGND</text>
<text x="267.8" y="75.6" transform="rotate(-90 267.8 75.6)">PGND</text>
<text x="272.5" y="75.6" transform="rotate(-90 272.5 75.6)">EP</text>
<text x="349.2" y="77.9" transform="rotate(-90 349.2 77.9)">1</text>
<text x="358.5" y="77.9" transform="rotate(-90 358.5 77.9)">1</text>
<text x="258" y="78.3" transform="rotate(-90 258 78.3)">7</text>
<text x="262.6" y="79.2" transform="rotate(-90 262.6 79.2)">10</text>
<text x="267.3" y="79.2" transform="rotate(-90 267.3 79.2)">11</text>
<text x="271.9" y="79.2" transform="rotate(-90 271.9 79.2)">17</text>
<text x="349.2" y="85.8" transform="rotate(-90 349.2 85.8)">2</text>
<text x="358.5" y="85.8" transform="rotate(-90 358.5 85.8)">2</text>
<text x="20.2" y="94">H</text>
<text x="410.4" y="92.8">H</text>
<text x="20.1" y="117.1">G</text>
<text x="94.1" y="118.6" transform="rotate(90 94.1 118.6)">1</text>
<text x="173.7" y="118.6" transform="rotate(90 173.7 118.6)">1</text>
<text x="241.9" y="118.6" transform="rotate(90 241.9 118.6)">1</text>
<text x="410.4" y="115.9">G</text>
<text x="61.4" y="120.7">3</text>
<text x="61.4" y="125.3">1</text>
<text x="64.1" y="121.2">VIN</text>
<text x="64.1" y="125.8">GND</text>
<text x="74.4" y="121.2">VOUT</text>
<text x="74.4" y="125.8">VOUT</text>
<text x="80.8" y="120.7">2</text>
<text x="80.8" y="125.3">4</text>
<text x="141.1" y="120.7">3</text>
<text x="141.1" y="125.3">1</text>
<text x="143.7" y="121.2">VIN</text>
<text x="143.7" y="125.8">GND</text>
<text x="154.1" y="121.2">VOUT</text>
<text x="154.1" y="125.8">VOUT</text>
<text x="160.5" y="120.7">2</text>
<text x="160.5" y="125.3">4</text>
<text x="94.1" y="126.4" transform="rotate(90 94.1 126.4)">2</text>
<text x="173.7" y="126.4" transform="rotate(90 173.7 126.4)">2</text>
<text x="241.9" y="126.4" transform="rotate(90 241.9 126.4)">2</text>
<text x="20.3" y="140.1">F</text>
<text x="410.5" y="139">F</text>
<text x="20.2" y="163.2">E</text>
<text x="410.4" y="162.1">E</text>
<text x="410.4" y="185.2">D</text>
<text x="20.2" y="186.3">D</text>
<text x="20.2" y="209.4">C</text>
<text x="148.3" y="207.1" transform="rotate(90 148.3 207.1)">L9</text>
<text x="153" y="207.1" transform="rotate(90 153 207.1)">L7</text>
<text x="157.6" y="206" transform="rotate(90 157.6 206)">K10</text>
<text x="162.2" y="206.9" transform="rotate(90 162.2 206.9)">K8</text>
<text x="166.8" y="206.9" transform="rotate(90 166.8 206.9)">K6</text>
<text x="171.4" y="206.3" transform="rotate(90 171.4 206.3)">J11</text>
<text x="176" y="207.2" transform="rotate(90 176 207.2)">J9</text>
<text x="180.7" y="207.2" transform="rotate(90 180.7 207.2)">J7</text>
<text x="185.3" y="205.9" transform="rotate(90 185.3 205.9)">H10</text>
<text x="189.9" y="206.8" transform="rotate(90 189.9 206.8)">H8</text>
<text x="194.5" y="206.8" transform="rotate(90 194.5 206.8)">H6</text>
<text x="199.1" y="205.8" transform="rotate(90 199.1 205.8)">G11</text>
<text x="203.8" y="206.7" transform="rotate(90 203.8 206.7)">G9</text>
<text x="208.4" y="206.7" transform="rotate(90 208.4 206.7)">G7</text>
<text x="213" y="206.1" transform="rotate(90 213 206.1)">F10</text>
<text x="217.6" y="205.7" transform="rotate(90 217.6 205.7)">M10</text>
<text x="222.2" y="206.7" transform="rotate(90 222.2 206.7)">M6</text>
<text x="226.8" y="206.2" transform="rotate(90 226.8 206.2)">L12</text>
<text x="231.5" y="207.1" transform="rotate(90 231.5 207.1)">L5</text>
<text x="236.1" y="205.9" transform="rotate(90 236.1 205.9)">H14</text>
<text x="240.7" y="206.8" transform="rotate(90 240.7 206.8)">H4</text>
<text x="245.3" y="206.1" transform="rotate(90 245.3 206.1)">F12</text>
<text x="249.9" y="207" transform="rotate(90 249.9 207)">F5</text>
<text x="254.6" y="206" transform="rotate(90 254.6 206)">E11</text>
<text x="259.2" y="206.8" transform="rotate(90 259.2 206.8)">D6</text>
<text x="410.4" y="208.3">C</text>
<text x="147.8" y="210.7" transform="rotate(90 147.8 210.7)">VCCINT</text>
<text x="152.4" y="210.7" transform="rotate(90 152.4 210.7)">VCCINT</text>
<text x="157" y="210.7" transform="rotate(90 157 210.7)">VCCINT</text>
<text x="161.6" y="210.7" transform="rotate(90 161.6 210.7)">VCCINT</text>
<text x="166.2" y="210.7" transform="rotate(90 166.2 210.7)">VCCINT</text>
<text x="170.9" y="210.7" transform="rotate(90 170.9 210.7)">VCCINT</text>
<text x="175.5" y="210.7" transform="rotate(90 175.5 210.7)">VCCINT</text>
<text x="180.1" y="210.7" transform="rotate(90 180.1 210.7)">VCCINT</text>
<text x="184.7" y="210.7" transform="rotate(90 184.7 210.7)">VCCINT</text>
<text x="189.3" y="210.7" transform="rotate(90 189.3 210.7)">VCCINT</text>
<text x="193.9" y="210.7" transform="rotate(90 193.9 210.7)">VCCINT</text>
<text x="198.6" y="210.7" transform="rotate(90 198.6 210.7)">VCCINT</text>
<text x="203.2" y="210.7" transform="rotate(90 203.2 210.7)">VCCINT</text>
<text x="207.8" y="210.7" transform="rotate(90 207.8 210.7)">VCCINT</text>
<text x="212.4" y="210.7" transform="rotate(90 212.4 210.7)">VCCINT</text>
<text x="217" y="210.7" transform="rotate(90 217 210.7)">VCCAUX</text>
<text x="221.7" y="210.7" transform="rotate(90 221.7 210.7)">VCCAUX</text>
<text x="226.3" y="210.7" transform="rotate(90 226.3 210.7)">VCCAUX</text>
<text x="230.9" y="210.7" transform="rotate(90 230.9 210.7)">VCCAUX</text>
<text x="235.5" y="210.7" transform="rotate(90 235.5 210.7)">VCCAUX</text>
<text x="240.1" y="210.7" transform="rotate(90 240.1 210.7)">VCCAUX</text>
<text x="244.7" y="210.7" transform="rotate(90 244.7 210.7)">VCCAUX</text>
<text x="249.4" y="210.7" transform="rotate(90 249.4 210.7)">VCCAUX</text>
<text x="254" y="210.7" transform="rotate(90 254 210.7)">VCCAUX</text>
<text x="258.6" y="210.7" transform="rotate(90 258.6 210.7)">VCCAUX</text>
<text x="20.2" y="232.5">B</text>
<text x="410.4" y="231.3">B</text>
<text x="32.3" y="242.8" transform="rotate(90 32.3 242.8)">GND</text>
<text x="36.9" y="242.8" transform="rotate(90 36.9 242.8)">GND</text>
<text x="41.5" y="242.8" transform="rotate(90 41.5 242.8)">GND</text>
<text x="46.2" y="242.8" transform="rotate(90 46.2 242.8)">GND</text>
<text x="50.8" y="242.8" transform="rotate(90 50.8 242.8)">GND</text>
<text x="55.4" y="242.8" transform="rotate(90 55.4 242.8)">GND</text>
<text x="60" y="242.8" transform="rotate(90 60 242.8)">GND</text>
<text x="64.6" y="242.8" transform="rotate(90 64.6 242.8)">GND</text>
<text x="69.3" y="242.8" transform="rotate(90 69.3 242.8)">GND</text>
<text x="73.9" y="242.8" transform="rotate(90 73.9 242.8)">GND</text>
<text x="78.5" y="242.8" transform="rotate(90 78.5 242.8)">GND</text>
<text x="83.1" y="242.8" transform="rotate(90 83.1 242.8)">GND</text>
<text x="87.7" y="242.8" transform="rotate(90 87.7 242.8)">GND</text>
<text x="92.3" y="242.8" transform="rotate(90 92.3 242.8)">GND</text>
<text x="97" y="242.8" transform="rotate(90 97 242.8)">GND</text>
<text x="101.6" y="242.8" transform="rotate(90 101.6 242.8)">GND</text>
<text x="106.2" y="242.8" transform="rotate(90 106.2 242.8)">GND</text>
<text x="110.8" y="242.8" transform="rotate(90 110.8 242.8)">GND</text>
<text x="115.4" y="242.8" transform="rotate(90 115.4 242.8)">GND</text>
<text x="120.1" y="242.8" transform="rotate(90 120.1 242.8)">GND</text>
<text x="124.7" y="242.8" transform="rotate(90 124.7 242.8)">GND</text>
<text x="129.3" y="242.8" transform="rotate(90 129.3 242.8)">GND</text>
<text x="133.9" y="242.8" transform="rotate(90 133.9 242.8)">GND</text>
<text x="138.5" y="242.8" transform="rotate(90 138.5 242.8)">GND</text>
<text x="143.1" y="242.8" transform="rotate(90 143.1 242.8)">GND</text>
<text x="147.8" y="242.8" transform="rotate(90 147.8 242.8)">GND</text>
<text x="152.4" y="242.8" transform="rotate(90 152.4 242.8)">GND</text>
<text x="157" y="242.8" transform="rotate(90 157 242.8)">GND</text>
<text x="161.6" y="242.8" transform="rotate(90 161.6 242.8)">GND</text>
<text x="166.2" y="242.8" transform="rotate(90 166.2 242.8)">GND</text>
<text x="170.9" y="242.8" transform="rotate(90 170.9 242.8)">GND</text>
<text x="175.5" y="242.8" transform="rotate(90 175.5 242.8)">GND</text>
<text x="180.1" y="242.8" transform="rotate(90 180.1 242.8)">GND</text>
<text x="184.7" y="242.8" transform="rotate(90 184.7 242.8)">GND</text>
<text x="189.3" y="242.8" transform="rotate(90 189.3 242.8)">GND</text>
<text x="193.9" y="242.8" transform="rotate(90 193.9 242.8)">GND</text>
<text x="198.6" y="242.8" transform="rotate(90 198.6 242.8)">GND</text>
<text x="203.2" y="242.8" transform="rotate(90 203.2 242.8)">GND</text>
<text x="207.8" y="242.8" transform="rotate(90 207.8 242.8)">GND</text>
<text x="212.4" y="242.8" transform="rotate(90 212.4 242.8)">GND</text>
<text x="217" y="242.8" transform="rotate(90 217 242.8)">GND</text>
<text x="221.7" y="242.8" transform="rotate(90 221.7 242.8)">GND</text>
<text x="226.3" y="242.8" transform="rotate(90 226.3 242.8)">GND</text>
<text x="230.9" y="242.8" transform="rotate(90 230.9 242.8)">GND</text>
<text x="235.5" y="242.8" transform="rotate(90 235.5 242.8)">GND</text>
<text x="240.1" y="242.8" transform="rotate(90 240.1 242.8)">GND</text>
<text x="244.7" y="242.8" transform="rotate(90 244.7 242.8)">GND</text>
<text x="249.4" y="242.8" transform="rotate(90 249.4 242.8)">GND</text>
<text x="254" y="242.8" transform="rotate(90 254 242.8)">GND</text>
<text x="258.6" y="242.8" transform="rotate(90 258.6 242.8)">GND</text>
<text x="32.9" y="248.2" transform="rotate(90 32.9 248.2)">T16</text>
<text x="37.5" y="248.2" transform="rotate(90 37.5 248.2)">T1</text>
<text x="42.1" y="248.2" transform="rotate(90 42.1 248.2)">R10</text>
<text x="46.7" y="248.2" transform="rotate(90 46.7 248.2)">R6</text>
<text x="51.4" y="248.2" transform="rotate(90 51.4 248.2)">P14</text>
<text x="56" y="248.2" transform="rotate(90 56 248.2)">P3</text>
<text x="60.6" y="248.2" transform="rotate(90 60.6 248.2)">N10</text>
<text x="65.2" y="248.2" transform="rotate(90 65.2 248.2)">N7</text>
<text x="69.8" y="248.2" transform="rotate(90 69.8 248.2)">M12</text>
<text x="74.4" y="248.2" transform="rotate(90 74.4 248.2)">M8</text>
<text x="79.1" y="248.2" transform="rotate(90 79.1 248.2)">M5</text>
<text x="83.7" y="248.2" transform="rotate(90 83.7 248.2)">L15</text>
<text x="88.3" y="248.2" transform="rotate(90 88.3 248.2)">L11</text>
<text x="92.9" y="248.2" transform="rotate(90 92.9 248.2)">L10</text>
<text x="97.5" y="248.2" transform="rotate(90 97.5 248.2)">L8</text>
<text x="102.2" y="248.2" transform="rotate(90 102.2 248.2)">L6</text>
<text x="106.8" y="248.2" transform="rotate(90 106.8 248.2)">K12</text>
<text x="111.4" y="248.2" transform="rotate(90 111.4 248.2)">K11</text>
<text x="116" y="248.2" transform="rotate(90 116 248.2)">K9</text>
<text x="120.6" y="248.2" transform="rotate(90 120.6 248.2)">K7</text>
<text x="125.2" y="248.2" transform="rotate(90 125.2 248.2)">K5</text>
<text x="129.9" y="248.2" transform="rotate(90 129.9 248.2)">K2</text>
<text x="134.5" y="248.2" transform="rotate(90 134.5 248.2)">J10</text>
<text x="139.1" y="248.2" transform="rotate(90 139.1 248.2)">J8</text>
<text x="143.7" y="248.2" transform="rotate(90 143.7 248.2)">J6</text>
<text x="148.3" y="248.2" transform="rotate(90 148.3 248.2)">H11</text>
<text x="153" y="248.2" transform="rotate(90 153 248.2)">H9</text>
<text x="157.6" y="248.2" transform="rotate(90 157.6 248.2)">H7</text>
<text x="162.2" y="248.2" transform="rotate(90 162.2 248.2)">H5</text>
<text x="166.8" y="248.2" transform="rotate(90 166.8 248.2)">G15</text>
<text x="171.4" y="248.2" transform="rotate(90 171.4 248.2)">G12</text>
<text x="176" y="248.2" transform="rotate(90 176 248.2)">G10</text>
<text x="180.7" y="248.2" transform="rotate(90 180.7 248.2)">G8</text>
<text x="185.3" y="248.2" transform="rotate(90 185.3 248.2)">G6</text>
<text x="189.9" y="248.2" transform="rotate(90 189.9 248.2)">G5</text>
<text x="194.5" y="248.2" transform="rotate(90 194.5 248.2)">F11</text>
<text x="199.1" y="248.2" transform="rotate(90 199.1 248.2)">F9</text>
<text x="203.8" y="248.2" transform="rotate(90 203.8 248.2)">F8</text>
<text x="208.4" y="248.2" transform="rotate(90 208.4 248.2)">F7</text>
<text x="213" y="248.2" transform="rotate(90 213 248.2)">F6</text>
<text x="217.6" y="248.2" transform="rotate(90 217.6 248.2)">F2</text>
<text x="222.2" y="248.2" transform="rotate(90 222.2 248.2)">E12</text>
<text x="226.8" y="248.2" transform="rotate(90 226.8 248.2)">E10</text>
<text x="231.5" y="248.2" transform="rotate(90 231.5 248.2)">E5</text>
<text x="236.1" y="248.2" transform="rotate(90 236.1 248.2)">C14</text>
<text x="240.7" y="248.2" transform="rotate(90 240.7 248.2)">C3</text>
<text x="245.3" y="248.2" transform="rotate(90 245.3 248.2)">B11</text>
<text x="249.9" y="248.2" transform="rotate(90 249.9 248.2)">B7</text>
<text x="254.6" y="248.2" transform="rotate(90 254.6 248.2)">A16</text>
<text x="259.2" y="248.2" transform="rotate(90 259.2 248.2)">A1</text>
<text x="20.2" y="255.6">A</text>
<text x="323.3" y="256.3">TITLE</text>
<text x="410.4" y="254.4">A</text>
<text x="323.3" y="259.8">FILE:</text>
<text x="323.3" y="263.2">PAGE</text>
<text x="342.9" y="263.2">OF</text>
<text x="364.8" y="259.8">REVISION:</text>
<text x="364.8" y="263.2">DRAWN BY:</text>
<text x="30.7" y="266">1</text>
<text x="53.8" y="266">2</text>
<text x="76.9" y="266">3</text>
<text x="100" y="266">4</text>
<text x="123.1" y="266">5</text>
<text x="146.1" y="266">6</text>
<text x="169.2" y="266">7</text>
<text x="192.3" y="266">8</text>
<text x="215.4" y="266">9</text>
<text x="238" y="266">10</text>
<text x="261.1" y="266">11</text>
<text x="284.2" y="266">12</text>
<text x="307.3" y="266">13</text>
<text x="330.4" y="266">14</text>
<text x="353.5" y="266">15</text>
<text x="376.6" y="266">16</text>
<text x="399.7" y="266">17</text>
</g>
</svg>
